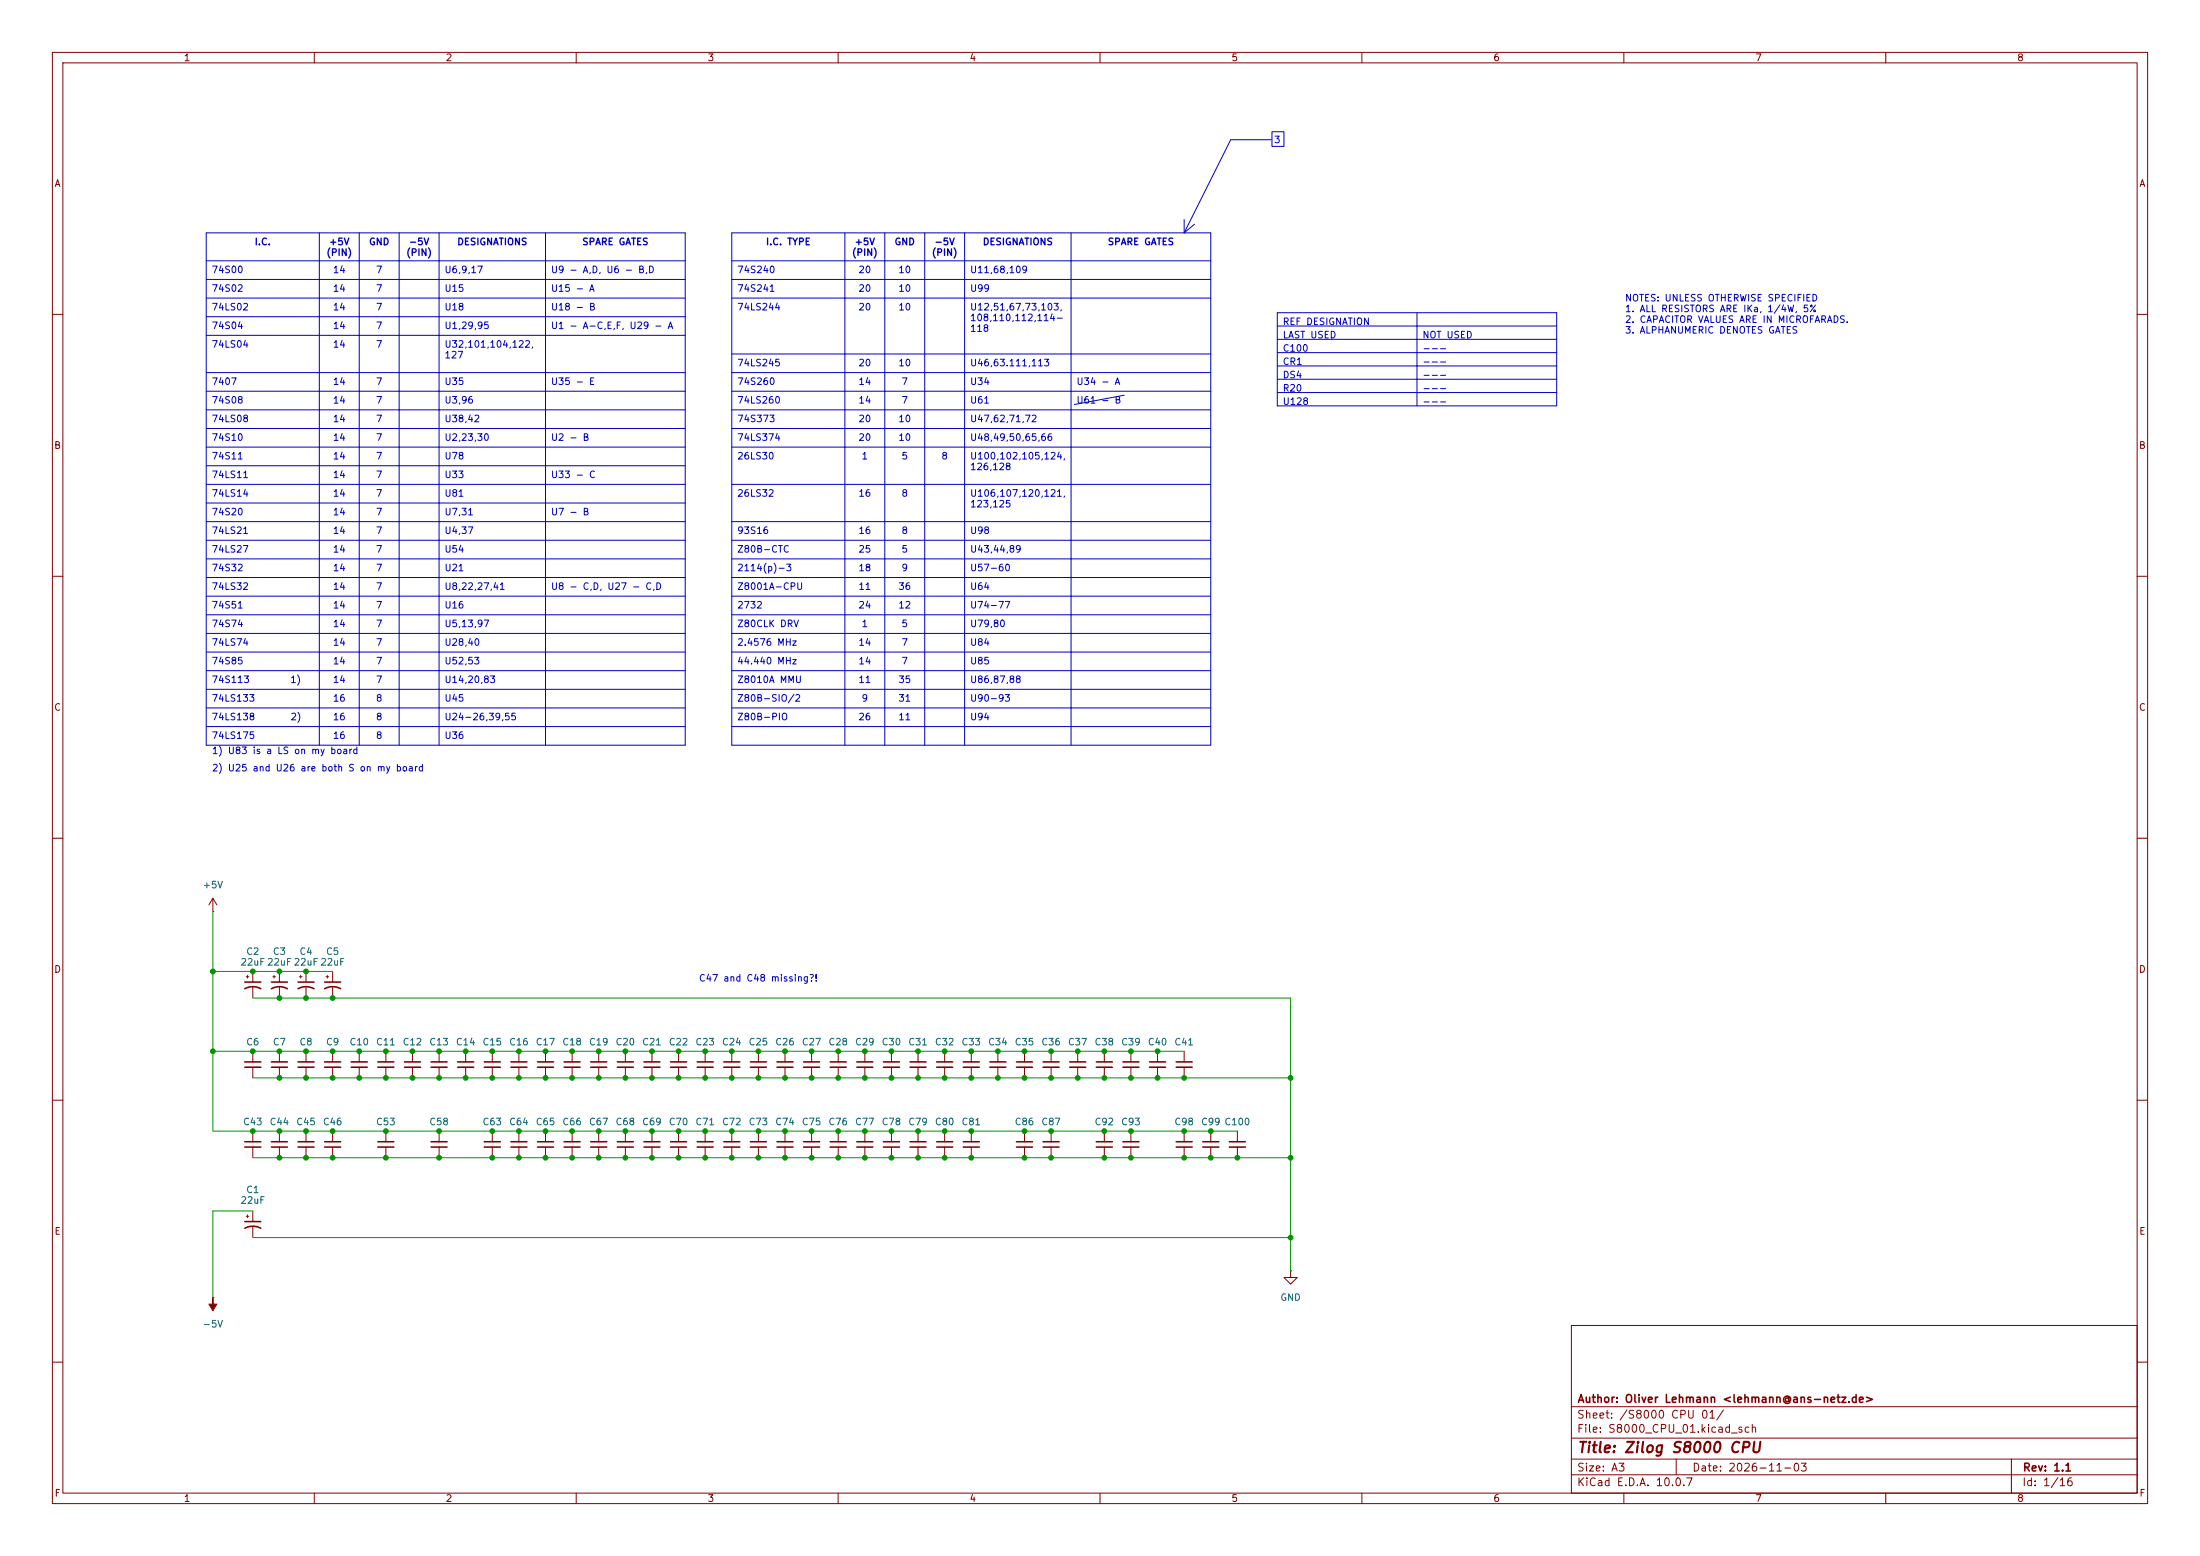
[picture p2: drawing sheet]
<svg xmlns="http://www.w3.org/2000/svg" width="420mm" height="297mm" viewBox="0 0 420 297" stroke-linecap="round" stroke-linejoin="round" font-family="sans-serif">
<g fill="none" stroke="#840000" stroke-width=".19">
<path d="M10 10h400v277h-400zM12 12h396v273h-396zM60 10v2M110 10v2M160 10v2M210 10v2M260 10v2M310 10v2M360 10v2M10 60h2M408 60h2M10 110h2"/>
<path d="M408 110h2M10 160h2M408 160h2M40.6 174h.1M40.6 171.5l-.7 1.2M40.6 171.5l.8 1.2M40.6 171.5v2.5M47 186.4h.5M47.2 186.2v.5M48.3 185.4v2.1M48.3 188.5v2M52.1 186.4h.5"/>
<path d="M52.3 186.2v.5M53.3 185.4v2.1M53.3 188.5v2M57.1 186.4h.6M57.4 186.2v.5M58.4 185.4v2.1M58.4 188.5v2M62.2 186.4h.5M62.5 186.2v.5M63.5 185.4v2.1M63.5 188.5v2M10 210h2"/>
<path d="M48.3 200.7v2M48.3 203.7v2M48.3 215.9v2M48.3 218.9v2.1M53.3 200.7v2M53.3 203.7v2M53.3 215.9v2M53.3 218.9v2.1M58.4 200.7v2M58.4 203.7v2M58.4 215.9v2M58.4 218.9v2.1"/>
<path d="M63.5 200.7v2M63.5 203.7v2M63.5 215.9v2M63.5 218.9v2.1M68.6 200.7v2M68.6 203.7v2M73.7 200.7v2M73.7 203.7v2M73.7 215.9v2M73.7 218.9v2.1M78.7 200.7v2M78.7 203.7v2"/>
<path d="M83.8 200.7v2M83.8 203.7v2M83.8 215.9v2M83.8 218.9v2.1M88.9 200.7v2M88.9 203.7v2M94 200.7v2M94 203.7v2M94 215.9v2M94 218.9v2.1M99.1 200.7v2M99.1 203.7v2"/>
<path d="M99.1 215.9v2M99.1 218.9v2.1M104.1 200.7v2M104.1 203.7v2M104.1 215.9v2M104.1 218.9v2.1M109.2 200.7v2M109.2 203.7v2M109.2 215.9v2M109.2 218.9v2.1M114.3 200.7v2M114.3 203.7v2"/>
<path d="M114.3 215.9v2M114.3 218.9v2.1M119.4 200.7v2M119.4 203.7v2M119.4 215.9v2M119.4 218.9v2.1M124.5 200.7v2M124.5 203.7v2M124.5 215.9v2M124.5 218.9v2.1M129.5 200.7v2M129.5 203.7v2"/>
<path d="M129.5 215.9v2M129.5 218.9v2.1M134.6 200.7v2M134.6 203.7v2M134.6 215.9v2M134.6 218.9v2.1M139.7 200.7v2M139.7 203.7v2M139.7 215.9v2M139.7 218.9v2.1M144.8 200.7v2M144.8 203.7v2"/>
<path d="M144.8 215.9v2M144.8 218.9v2.1M149.9 200.7v2M149.9 203.7v2M149.9 215.9v2M149.9 218.9v2.1M154.9 200.7v2M154.9 203.7v2M154.9 215.9v2M154.9 218.9v2.1M160 200.7v2M160 203.7v2"/>
<path d="M160 215.9v2M160 218.9v2.1M165.1 200.7v2M165.1 203.7v2M165.1 215.9v2M165.1 218.9v2.1M170.2 200.7v2M170.2 203.7v2M170.2 215.9v2M170.2 218.9v2.1M175.3 200.7v2M175.3 203.7v2"/>
<path d="M175.3 215.9v2M175.3 218.9v2.1M180.3 200.7v2M180.3 203.7v2M180.3 215.9v2M180.3 218.9v2.1M185.4 200.7v2M185.4 203.7v2M185.4 215.9v2M185.4 218.9v2.1M190.5 200.7v2M190.5 203.7v2"/>
<path d="M195.6 200.7v2M195.6 203.7v2M195.6 215.9v2M195.6 218.9v2.1M200.7 200.7v2M200.7 203.7v2M200.7 215.9v2M200.7 218.9v2.1M205.7 200.7v2M205.7 203.7v2M210.8 200.7v2M210.8 203.7v2"/>
<path d="M210.8 215.9v2M210.8 218.9v2.1M215.9 200.7v2M215.9 203.7v2M215.9 215.9v2M215.9 218.9v2.1M221 200.7v2M221 203.7v2M226.1 200.7v2M226.1 203.7v2M226.1 215.9v2M226.1 218.9v2.1"/>
<path d="M231.1 215.9v2M231.1 218.9v2.1M236.2 215.9v2M236.2 218.9v2.1M408 210h2M47 232.2h.5M47.2 231.9v.5M48.3 231.1v2.1M48.3 234.2v2M40.6 247.6h.1M246.4 242.6v1.2h1.2l-1.2 1.3-1.3-1.3h1.3M246.4 242.6h.1"/>
<path d="M300 253h108v32h-108zM10 260h2M300 278.5h108M300 274.5h108M300 268.5h108M320 278.5v3M384 278.5v6.5M408 260h2M60 285v2M110 285v2M160 285v2M210 285v2"/>
<path d="M260 285v2M300 281.5h108M310 285v2M360 285v2"/>
</g>
<g fill="none" stroke="#840000" stroke-width=".3">
<path d="M46.7 188.7a3.2 3.2 0 0 1 3.1 0M46.7 187.5h3.1M51.8 188.7a3.2 3.2 0 0 1 3.1 0M51.8 187.5h3.1M56.9 188.7a3.2 3.2 0 0 1 3 0M56.9 187.5h3M62 188.7a3.2 3.2 0 0 1 3 0M62 187.5h3M46.7 217.9h3.1M46.7 218.9h3.1M46.7 202.7h3.1M46.7 203.7h3.1"/>
<path d="M51.8 217.9h3.1M51.8 218.9h3.1M51.8 202.7h3.1M51.8 203.7h3.1M56.9 217.9h3M56.9 218.9h3M56.9 202.7h3M56.9 203.7h3M62 217.9h3M62 218.9h3M62 202.7h3M62 203.7h3"/>
<path d="M67.1 202.7h3M67.1 203.7h3M72.1 217.9h3.1M72.1 218.9h3.1M72.1 202.7h3.1M72.1 203.7h3.1M77.2 202.7h3.1M77.2 203.7h3.1M82.3 217.9h3M82.3 218.9h3M82.3 202.7h3M82.3 203.7h3"/>
<path d="M87.4 202.7h3M87.4 203.7h3M92.5 217.9h3M92.5 218.9h3M92.5 202.7h3M92.5 203.7h3M97.5 217.9h3.1M97.5 218.9h3.1M97.5 202.7h3.1M97.5 203.7h3.1M102.6 217.9h3.1M102.6 218.9h3.1"/>
<path d="M102.6 202.7h3.1M102.6 203.7h3.1M107.7 217.9h3M107.7 218.9h3M107.7 202.7h3M107.7 203.7h3M112.8 217.9h3M112.8 218.9h3M112.8 202.7h3M112.8 203.7h3M117.9 217.9h3M117.9 218.9h3"/>
<path d="M117.9 202.7h3M117.9 203.7h3M122.9 217.9h3.1M122.9 218.9h3.1M122.9 202.7h3.1M122.9 203.7h3.1M128 217.9h3.1M128 218.9h3.1M128 202.7h3.1M128 203.7h3.1M133.1 217.9h3M133.1 218.9h3"/>
<path d="M133.1 202.7h3M133.1 203.7h3M138.2 217.9h3M138.2 218.9h3M138.2 202.7h3M138.2 203.7h3M143.3 217.9h3M143.3 218.9h3M143.3 202.7h3M143.3 203.7h3M148.3 217.9h3.1M148.3 218.9h3.1"/>
<path d="M148.3 202.7h3.1M148.3 203.7h3.1M153.4 217.9h3.1M153.4 218.9h3.1M153.4 202.7h3.1M153.4 203.7h3.1M158.5 217.9h3M158.5 218.9h3M158.5 202.7h3M158.5 203.7h3M163.6 217.9h3M163.6 218.9h3"/>
<path d="M163.6 202.7h3M163.6 203.7h3M168.7 217.9h3M168.7 218.9h3M168.7 202.7h3M168.7 203.7h3M173.7 217.9h3.1M173.7 218.9h3.1M173.7 202.7h3.1M173.7 203.7h3.1M178.8 217.9h3.1M178.8 218.9h3.1"/>
<path d="M178.8 202.7h3.1M178.8 203.7h3.1M183.9 217.9h3M183.9 218.9h3M183.9 202.7h3M183.9 203.7h3M189 202.7h3M189 203.7h3M194.1 217.9h3M194.1 218.9h3M194.1 202.7h3M194.1 203.7h3"/>
<path d="M199.1 217.9h3.1M199.1 218.9h3.1M199.1 202.7h3.1M199.1 203.7h3.1M204.2 202.7h3.1M204.2 203.7h3.1M209.3 217.9h3M209.3 218.9h3M209.3 202.7h3M209.3 203.7h3M214.4 217.9h3M214.4 218.9h3"/>
<path d="M214.4 202.7h3M214.4 203.7h3M219.5 202.7h3M219.5 203.7h3M224.5 217.9h3.1M224.5 218.9h3.1M224.5 202.7h3.1M224.5 203.7h3.1M229.6 217.9h3.1M229.6 218.9h3.1M234.7 217.9h3M234.7 218.9h3"/>
<path d="M46.7 234.4a3.2 3.2 0 0 1 3.1 0M46.7 233.2h3.1"/>
</g>
<path d="M40.6 247.6v1.3h.8l-.8 1.3-.7-1.3h.7z" fill="#840000" stroke="#840000" stroke-width=".19"/>
<g fill="none" stroke="#0000c2" stroke-width=".19">
<path d="M242.7 26.7h-7.8l-8.8 17.8M242.8 25.1h2.3v2.8h-2.3zM39.4 49.8h91.4M39.4 53.3h91.4M39.4 56.9h91.4M39.4 44.5h91.4v97.7h-91.4zM61 44.5v97.7M68.6 44.5v97.7M76.2 44.5v97.7M83.8 44.5v97.7M104.1 44.5v97.7M139.7 49.8h91.4"/>
<path d="M139.7 53.3h91.4M139.7 56.9h91.4M139.7 44.5h91.4v97.7h-91.4zM161.3 44.5v97.7M168.9 44.5v97.7M176.5 44.5v97.7M184.1 44.5v97.7M204.5 44.5v97.7M226.1 41.9v2.6M228 42.8l-1.9 1.7M243.8 59.7h53.4v17.8h-53.4zM270.5 59.7v17.8"/>
<path d="M39.4 60.5h91.4M39.4 64h91.4M39.4 71.1h91.4M39.4 74.7h91.4M39.4 78.2h91.4M139.7 71.1h91.4M139.7 74.7h91.4M139.7 78.2h91.4M139.7 67.6h91.4M214.6 75.4l-9.5 1.8M243.8 62.2h53.4M243.8 64.8h53.4"/>
<path d="M243.8 67.3h53.4M243.8 69.9h53.4M243.8 72.4h53.4M243.8 74.9h53.4M39.4 81.8h91.4M39.4 85.3h91.4M39.4 88.9h91.4M39.4 92.5h91.4M39.4 96h91.4M39.4 99.6h91.4M139.7 81.8h91.4M139.7 85.3h91.4"/>
<path d="M139.7 92.5h91.4M139.7 99.6h91.4M39.4 103.1h91.4M39.4 106.7h91.4M39.4 110.2h91.4M39.4 113.8h91.4M39.4 117.3h91.4M139.7 103.1h91.4M139.7 106.7h91.4M139.7 110.2h91.4M139.7 113.8h91.4M139.7 117.3h91.4"/>
<path d="M39.4 120.9h91.4M39.4 124.5h91.4M39.4 128h91.4M39.4 131.6h91.4M39.4 135.1h91.4M39.4 138.7h91.4M139.7 120.9h91.4M139.7 124.5h91.4M139.7 128h91.4M139.7 131.6h91.4M139.7 135.1h91.4M139.7 138.7h91.4"/>
</g>
<path d="M40.6 174v41.9h195.6M40.6 185.4h22.9M48.3 190.5h198.1v52.1M40.6 200.7h185.5M48.3 205.7h198.1M48.3 221h198.1M48.3 236.2h198.1M48.3 231.1h-7.7v16.5" fill="none" stroke="#009600" stroke-width=".19"/>
<g fill="#009600" stroke="#009600" stroke-width=".19">
<circle cx="48.3" cy="185.4" r=".46"/>
<circle cx="40.6" cy="185.4" r=".46"/>
<circle cx="58.4" cy="200.7" r=".46"/>
<circle cx="53.3" cy="205.7" r=".46"/>
<circle cx="58.4" cy="205.7" r=".46"/>
<circle cx="63.5" cy="190.5" r=".46"/>
<circle cx="58.4" cy="190.5" r=".46"/>
<circle cx="48.3" cy="200.7" r=".46"/>
<circle cx="53.3" cy="200.7" r=".46"/>
<circle cx="40.6" cy="200.7" r=".46"/>
<circle cx="58.4" cy="185.4" r=".46"/>
<circle cx="53.3" cy="185.4" r=".46"/>
<circle cx="53.3" cy="190.5" r=".46"/>
<circle cx="144.8" cy="200.7" r=".46"/>
<circle cx="149.9" cy="200.7" r=".46"/>
<circle cx="139.7" cy="200.7" r=".46"/>
<circle cx="139.7" cy="205.7" r=".46"/>
<circle cx="134.6" cy="200.7" r=".46"/>
<circle cx="134.6" cy="205.7" r=".46"/>
<circle cx="129.5" cy="200.7" r=".46"/>
<circle cx="129.5" cy="205.7" r=".46"/>
<circle cx="149.9" cy="205.7" r=".46"/>
<circle cx="144.8" cy="205.7" r=".46"/>
<circle cx="114.3" cy="205.7" r=".46"/>
<circle cx="119.4" cy="205.7" r=".46"/>
<circle cx="114.3" cy="215.9" r=".46"/>
<circle cx="109.2" cy="205.7" r=".46"/>
<circle cx="114.3" cy="200.7" r=".46"/>
<circle cx="109.2" cy="200.7" r=".46"/>
<circle cx="104.1" cy="205.7" r=".46"/>
<circle cx="104.1" cy="200.7" r=".46"/>
<circle cx="119.4" cy="200.7" r=".46"/>
<circle cx="124.5" cy="205.7" r=".46"/>
<circle cx="124.5" cy="200.7" r=".46"/>
<circle cx="139.7" cy="215.9" r=".46"/>
<circle cx="139.7" cy="221" r=".46"/>
<circle cx="119.4" cy="215.9" r=".46"/>
<circle cx="124.5" cy="221" r=".46"/>
<circle cx="124.5" cy="215.9" r=".46"/>
<circle cx="119.4" cy="221" r=".46"/>
<circle cx="154.9" cy="215.9" r=".46"/>
<circle cx="149.9" cy="221" r=".46"/>
<circle cx="154.9" cy="221" r=".46"/>
<circle cx="129.5" cy="221" r=".46"/>
<circle cx="129.5" cy="215.9" r=".46"/>
<circle cx="134.6" cy="221" r=".46"/>
<circle cx="134.6" cy="215.9" r=".46"/>
<circle cx="205.7" cy="200.7" r=".46"/>
<circle cx="246.4" cy="205.7" r=".46"/>
<circle cx="210.8" cy="221" r=".46"/>
<circle cx="210.8" cy="215.9" r=".46"/>
<circle cx="215.9" cy="215.9" r=".46"/>
<circle cx="215.9" cy="221" r=".46"/>
<circle cx="226.1" cy="205.7" r=".46"/>
<circle cx="205.7" cy="205.7" r=".46"/>
<circle cx="175.3" cy="205.7" r=".46"/>
<circle cx="175.3" cy="200.7" r=".46"/>
<circle cx="83.8" cy="205.7" r=".46"/>
<circle cx="88.9" cy="200.7" r=".46"/>
<circle cx="88.9" cy="205.7" r=".46"/>
<circle cx="83.8" cy="200.7" r=".46"/>
<circle cx="78.7" cy="200.7" r=".46"/>
<circle cx="63.5" cy="200.7" r=".46"/>
<circle cx="63.5" cy="205.7" r=".46"/>
<circle cx="68.6" cy="200.7" r=".46"/>
<circle cx="73.7" cy="200.7" r=".46"/>
<circle cx="73.7" cy="205.7" r=".46"/>
<circle cx="78.7" cy="205.7" r=".46"/>
<circle cx="73.7" cy="215.9" r=".46"/>
<circle cx="73.7" cy="221" r=".46"/>
<circle cx="83.8" cy="215.9" r=".46"/>
<circle cx="83.8" cy="221" r=".46"/>
<circle cx="63.5" cy="215.9" r=".46"/>
<circle cx="68.6" cy="205.7" r=".46"/>
<circle cx="109.2" cy="215.9" r=".46"/>
<circle cx="109.2" cy="221" r=".46"/>
<circle cx="114.3" cy="221" r=".46"/>
<circle cx="99.1" cy="200.7" r=".46"/>
<circle cx="99.1" cy="205.7" r=".46"/>
<circle cx="94" cy="205.7" r=".46"/>
<circle cx="99.1" cy="221" r=".46"/>
<circle cx="94" cy="215.9" r=".46"/>
<circle cx="94" cy="221" r=".46"/>
<circle cx="99.1" cy="215.9" r=".46"/>
<circle cx="94" cy="200.7" r=".46"/>
<circle cx="104.1" cy="221" r=".46"/>
<circle cx="104.1" cy="215.9" r=".46"/>
<circle cx="221" cy="200.7" r=".46"/>
<circle cx="215.9" cy="200.7" r=".46"/>
<circle cx="221" cy="205.7" r=".46"/>
<circle cx="210.8" cy="200.7" r=".46"/>
<circle cx="215.9" cy="205.7" r=".46"/>
<circle cx="210.8" cy="205.7" r=".46"/>
<circle cx="226.1" cy="215.9" r=".46"/>
<circle cx="226.1" cy="221" r=".46"/>
<circle cx="231.1" cy="215.9" r=".46"/>
<circle cx="236.2" cy="221" r=".46"/>
<circle cx="231.1" cy="221" r=".46"/>
<circle cx="246.4" cy="221" r=".46"/>
<circle cx="246.4" cy="236.2" r=".46"/>
<circle cx="53.3" cy="221" r=".46"/>
<circle cx="58.4" cy="215.9" r=".46"/>
<circle cx="63.5" cy="221" r=".46"/>
<circle cx="48.3" cy="215.9" r=".46"/>
<circle cx="53.3" cy="215.9" r=".46"/>
<circle cx="58.4" cy="221" r=".46"/>
<circle cx="195.6" cy="205.7" r=".46"/>
<circle cx="195.6" cy="200.7" r=".46"/>
<circle cx="200.7" cy="205.7" r=".46"/>
<circle cx="200.7" cy="200.7" r=".46"/>
<circle cx="180.3" cy="200.7" r=".46"/>
<circle cx="180.3" cy="205.7" r=".46"/>
<circle cx="185.4" cy="221" r=".46"/>
<circle cx="195.6" cy="221" r=".46"/>
<circle cx="185.4" cy="215.9" r=".46"/>
<circle cx="200.7" cy="215.9" r=".46"/>
<circle cx="200.7" cy="221" r=".46"/>
<circle cx="195.6" cy="215.9" r=".46"/>
<circle cx="185.4" cy="200.7" r=".46"/>
<circle cx="185.4" cy="205.7" r=".46"/>
<circle cx="190.5" cy="205.7" r=".46"/>
<circle cx="190.5" cy="200.7" r=".46"/>
<circle cx="180.3" cy="221" r=".46"/>
<circle cx="175.3" cy="221" r=".46"/>
<circle cx="180.3" cy="215.9" r=".46"/>
<circle cx="160" cy="200.7" r=".46"/>
<circle cx="154.9" cy="200.7" r=".46"/>
<circle cx="170.2" cy="215.9" r=".46"/>
<circle cx="170.2" cy="221" r=".46"/>
<circle cx="175.3" cy="215.9" r=".46"/>
<circle cx="160" cy="221" r=".46"/>
<circle cx="165.1" cy="215.9" r=".46"/>
<circle cx="165.1" cy="221" r=".46"/>
<circle cx="165.1" cy="205.7" r=".46"/>
<circle cx="170.2" cy="205.7" r=".46"/>
<circle cx="170.2" cy="200.7" r=".46"/>
<circle cx="165.1" cy="200.7" r=".46"/>
<circle cx="160" cy="215.9" r=".46"/>
<circle cx="154.9" cy="205.7" r=".46"/>
<circle cx="160" cy="205.7" r=".46"/>
<circle cx="144.8" cy="215.9" r=".46"/>
<circle cx="144.8" cy="221" r=".46"/>
<circle cx="149.9" cy="215.9" r=".46"/>
</g>
<text font-size="2" fill="#840000" x="301" y="277.8">Title: Zilog S8000 CPU</text>
<g font-size="1.5" fill="#840000">
<text x="301" y="268.1">Author: Oliver Lehmann &lt;lehmann@ans-netz.de&gt;</text>
<text x="300.9" y="273.8">File: S8000_CPU_01.kicad_sch</text>
<text x="300.9" y="271.1">Sheet: /S8000 CPU 01/</text>
<text x="300.9" y="281.2">Size: A3</text>
<text x="322.9" y="281.2">Date: 2026-11-03</text>
<text x="386" y="281.2">Rev: 1.1</text>
<text x="300.9" y="284">KiCad E.D.A. 10.0.7</text>
<text x="385.9" y="284">Id: 1/16</text>
</g>
<g font-size="1.3" fill="#840000">
<text x="35" y="12">1</text>
<text x="85" y="12">2</text>
<text x="135" y="12">3</text>
<text x="185" y="12">4</text>
<text x="235" y="12">5</text>
<text x="285" y="12">6</text>
<text x="335" y="12">7</text>
<text x="385" y="12">8</text>
<text x="10.3" y="36">A</text>
<text x="408.3" y="36">A</text>
<text x="10.2" y="86">B</text>
<text x="408.2" y="86">B</text>
<text x="10.2" y="136">C</text>
<text x="408.2" y="136">C</text>
<text x="10.2" y="186">D</text>
<text x="408.2" y="186">D</text>
<text x="10.3" y="236">E</text>
<text x="408.3" y="236">E</text>
<text x="10.3" y="286">F</text>
<text x="35" y="287">1</text>
<text x="85" y="287">2</text>
<text x="135" y="287">3</text>
<text x="185" y="287">4</text>
<text x="235" y="287">5</text>
<text x="285" y="287">6</text>
<text x="335" y="287">7</text>
<text x="385" y="287">8</text>
<text x="408.3" y="286">F</text>
</g>
<g font-size="1.3" fill="#0000c2">
<text x="243.1" y="27.6">3</text>
<text x="48.5" y="47.1">I.C.</text>
<text x="62.7" y="47.1">+5V</text>
<text x="70.3" y="47.1">GND</text>
<text x="77.9" y="47.1">-5V</text>
<text x="87.2" y="47.1">DESIGNATIONS</text>
<text x="111" y="47.1">SPARE GATES</text>
<text x="146.1" y="47.1">I.C. TYPE</text>
<text x="163" y="47.1">+5V</text>
<text x="170.7" y="47.1">GND</text>
<text x="178.3" y="47.1">-5V</text>
<text x="187.5" y="47.1">DESIGNATIONS</text>
<text x="211.4" y="47.1">SPARE GATES</text>
<text x="40.3" y="52.4">74S00</text>
<text x="62.2" y="49.1">(PIN)</text>
<text x="63.4" y="52.4">14</text>
<text x="71.7" y="52.4">7</text>
<text x="77.4" y="49.1">(PIN)</text>
<text x="84.7" y="52.4">U6,9,17</text>
<text x="105.1" y="52.4">U9 - A,D, U6 - B,D</text>
<text x="140.6" y="52.4">74S240</text>
<text x="162.5" y="49.1">(PIN)</text>
<text x="163.8" y="52.4">20</text>
<text x="171.4" y="52.4">10</text>
<text x="177.8" y="49.1">(PIN)</text>
<text x="185.1" y="52.4">U11,68,109</text>
<text x="40.3" y="56">74S02</text>
<text x="40.3" y="59.6">74LS02</text>
<text x="63.4" y="56">14</text>
<text x="63.4" y="59.6">14</text>
<text x="71.7" y="56">7</text>
<text x="71.7" y="59.6">7</text>
<text x="84.7" y="56">U15</text>
<text x="84.7" y="59.6">U18</text>
<text x="105.1" y="56">U15 - A</text>
<text x="105.1" y="59.6">U18 - B</text>
<text x="140.6" y="56">74S241</text>
<text x="140.6" y="59.6">74LS244</text>
<text x="163.8" y="56">20</text>
<text x="163.8" y="59.6">20</text>
<text x="171.4" y="56">10</text>
<text x="171.4" y="59.6">10</text>
<text x="185.1" y="56">U99</text>
<text x="185.1" y="59.6">U12,51,67,73,103,</text>
<text x="310.1" y="57.8">NOTES: UNLESS OTHERWISE SPECIFIED</text>
<text x="310.1" y="59.9">1. ALL RESISTORS ARE IKa, 1/4W, 5%</text>
<text x="40.3" y="63.1">74S04</text>
<text x="63.4" y="63.1">14</text>
<text x="71.7" y="63.1">7</text>
<text x="84.7" y="63.1">U1,29,95</text>
<text x="105.1" y="63.1">U1 - A-C,E,F, U29 - A</text>
<text x="185.1" y="61.6">108,110,112,114-</text>
<text x="185.1" y="63.6">118</text>
<text x="244.8" y="62.3">REF DESIGNATION</text>
<text x="244.8" y="64.9">LAST USED</text>
<text x="271.4" y="64.9">NOT USED</text>
<text x="310.1" y="61.9">2. CAPACITOR VALUES ARE IN MICROFARADS.</text>
<text x="310.1" y="64">3. ALPHANUMERIC DENOTES GATES</text>
<text x="40.3" y="66.7">74LS04</text>
<text x="63.4" y="66.7">14</text>
<text x="71.7" y="66.7">7</text>
<text x="84.7" y="66.7">U32,101,104,122,</text>
<text x="84.7" y="68.7">127</text>
<text x="140.6" y="70.2">74LS245</text>
<text x="163.8" y="70.2">20</text>
<text x="171.4" y="70.2">10</text>
<text x="185.1" y="70.2">U46,63.111,113</text>
<text x="244.8" y="67.4">C100</text>
<text x="244.8" y="70">CR1</text>
<text x="271.4" y="67.4">---</text>
<text x="271.4" y="70">---</text>
<text x="40.3" y="73.8">7407</text>
<text x="40.3" y="77.3">74S08</text>
<text x="63.4" y="73.8">14</text>
<text x="63.4" y="77.3">14</text>
<text x="71.7" y="73.8">7</text>
<text x="71.7" y="77.3">7</text>
<text x="84.7" y="73.8">U35</text>
<text x="84.7" y="77.3">U3,96</text>
<text x="105.1" y="73.8">U35 - E</text>
<text x="140.6" y="73.8">74S260</text>
<text x="140.6" y="77.3">74LS260</text>
<text x="163.8" y="73.8">14</text>
<text x="163.8" y="77.3">14</text>
<text x="172" y="73.8">7</text>
<text x="172" y="77.3">7</text>
<text x="185.1" y="73.8">U34</text>
<text x="185.1" y="77.3">U61</text>
<text x="205.4" y="73.8">U34 - A</text>
<text x="205.4" y="77.3">U61 - B</text>
<text x="244.8" y="72.5">DS4</text>
<text x="244.8" y="75">R20</text>
<text x="244.8" y="77.6">U128</text>
<text x="271.4" y="72.5">---</text>
<text x="271.4" y="75">---</text>
<text x="271.4" y="77.6">---</text>
<text x="40.3" y="80.9">74LS08</text>
<text x="63.4" y="80.9">14</text>
<text x="71.7" y="80.9">7</text>
<text x="84.7" y="80.9">U38,42</text>
<text x="140.6" y="80.9">74S373</text>
<text x="163.8" y="80.9">20</text>
<text x="171.4" y="80.9">10</text>
<text x="185.1" y="80.9">U47,62,71,72</text>
<text x="40.3" y="84.4">74S10</text>
<text x="40.3" y="88">74S11</text>
<text x="63.4" y="84.4">14</text>
<text x="63.4" y="88">14</text>
<text x="71.7" y="84.4">7</text>
<text x="71.7" y="88">7</text>
<text x="84.7" y="84.4">U2,23,30</text>
<text x="84.7" y="88">U78</text>
<text x="105.1" y="84.4">U2 - B</text>
<text x="140.6" y="84.4">74LS374</text>
<text x="140.6" y="88">26LS30</text>
<text x="163.8" y="84.4">20</text>
<text x="164.4" y="88">1</text>
<text x="171.4" y="84.4">10</text>
<text x="172" y="88">5</text>
<text x="179.6" y="88">8</text>
<text x="185.1" y="84.4">U48,49,50,65,66</text>
<text x="185.1" y="88">U100,102,105,124,</text>
<text x="40.3" y="91.6">74LS11</text>
<text x="40.3" y="95.1">74LS14</text>
<text x="63.4" y="91.6">14</text>
<text x="63.4" y="95.1">14</text>
<text x="71.7" y="91.6">7</text>
<text x="71.7" y="95.1">7</text>
<text x="84.7" y="91.6">U33</text>
<text x="84.7" y="95.1">U81</text>
<text x="105.1" y="91.6">U33 - C</text>
<text x="140.6" y="95.1">26LS32</text>
<text x="163.8" y="95.1">16</text>
<text x="172" y="95.1">8</text>
<text x="185.1" y="90">126,128</text>
<text x="185.1" y="95.1">U106,107,120,121,</text>
<text x="40.3" y="98.7">74S20</text>
<text x="63.4" y="98.7">14</text>
<text x="71.7" y="98.7">7</text>
<text x="84.7" y="98.7">U7,31</text>
<text x="105.1" y="98.7">U7 - B</text>
<text x="185.1" y="97.2">123,125</text>
<text x="40.3" y="102.2">74LS21</text>
<text x="40.3" y="105.8">74LS27</text>
<text x="63.4" y="102.2">14</text>
<text x="63.4" y="105.8">14</text>
<text x="71.7" y="102.2">7</text>
<text x="71.7" y="105.8">7</text>
<text x="84.7" y="102.2">U4,37</text>
<text x="84.7" y="105.8">U54</text>
<text x="140.6" y="102.2">93S16</text>
<text x="140.6" y="105.8">Z80B-CTC</text>
<text x="163.8" y="102.2">16</text>
<text x="163.8" y="105.8">25</text>
<text x="172" y="102.2">8</text>
<text x="172" y="105.8">5</text>
<text x="185.1" y="102.2">U98</text>
<text x="185.1" y="105.8">U43,44,89</text>
<text x="40.3" y="109.3">74S32</text>
<text x="40.3" y="112.9">74LS32</text>
<text x="63.4" y="109.3">14</text>
<text x="63.4" y="112.9">14</text>
<text x="71.7" y="109.3">7</text>
<text x="71.7" y="112.9">7</text>
<text x="84.7" y="109.3">U21</text>
<text x="84.7" y="112.9">U8,22,27,41</text>
<text x="105.1" y="112.9">U8 - C,D, U27 - C,D</text>
<text x="140.6" y="109.3">2114(p)-3</text>
<text x="140.6" y="112.9">Z8001A-CPU</text>
<text x="163.8" y="109.3">18</text>
<text x="163.8" y="112.9">11</text>
<text x="171.4" y="112.9">36</text>
<text x="172" y="109.3">9</text>
<text x="185.1" y="109.3">U57-60</text>
<text x="185.1" y="112.9">U64</text>
<text x="40.3" y="116.5">74S51</text>
<text x="63.4" y="116.5">14</text>
<text x="71.7" y="116.5">7</text>
<text x="84.7" y="116.5">U16</text>
<text x="140.6" y="116.5">2732</text>
<text x="163.8" y="116.5">24</text>
<text x="171.4" y="116.5">12</text>
<text x="185.1" y="116.5">U74-77</text>
<text x="40.3" y="120">74S74</text>
<text x="40.3" y="123.6">74LS74</text>
<text x="63.4" y="120">14</text>
<text x="63.4" y="123.6">14</text>
<text x="71.7" y="120">7</text>
<text x="71.7" y="123.6">7</text>
<text x="84.7" y="120">U5,13,97</text>
<text x="84.7" y="123.6">U28,40</text>
<text x="140.6" y="120">Z80CLK DRV</text>
<text x="140.6" y="123.6">2.4576 MHz</text>
<text x="163.8" y="123.6">14</text>
<text x="164.4" y="120">1</text>
<text x="172" y="120">5</text>
<text x="172" y="123.6">7</text>
<text x="185.1" y="120">U79,80</text>
<text x="185.1" y="123.6">U84</text>
<text x="40.3" y="127.1">74S85</text>
<text x="40.3" y="130.7">74S113</text>
<text x="55.3" y="130.7">1)</text>
<text x="63.4" y="127.1">14</text>
<text x="63.4" y="130.7">14</text>
<text x="71.7" y="127.1">7</text>
<text x="71.7" y="130.7">7</text>
<text x="84.7" y="127.1">U52,53</text>
<text x="84.7" y="130.7">U14,20,83</text>
<text x="140.6" y="127.1">44.440 MHz</text>
<text x="140.6" y="130.7">Z8010A MMU</text>
<text x="163.8" y="127.1">14</text>
<text x="163.8" y="130.7">11</text>
<text x="171.4" y="130.7">35</text>
<text x="172" y="127.1">7</text>
<text x="185.1" y="127.1">U85</text>
<text x="185.1" y="130.7">U86,87,88</text>
<text x="40.3" y="134.2">74LS133</text>
<text x="40.3" y="137.8">74LS138</text>
<text x="55.4" y="137.8">2)</text>
<text x="63.4" y="134.2">16</text>
<text x="63.4" y="137.8">16</text>
<text x="71.7" y="134.2">8</text>
<text x="71.7" y="137.8">8</text>
<text x="84.7" y="134.2">U45</text>
<text x="84.7" y="137.8">U24-26,39,55</text>
<text x="140.6" y="134.2">Z80B-SIO/2</text>
<text x="140.6" y="137.8">Z80B-PIO</text>
<text x="163.8" y="137.8">26</text>
<text x="164.4" y="134.2">9</text>
<text x="171.4" y="134.2">31</text>
<text x="171.4" y="137.8">11</text>
<text x="185.1" y="134.2">U90-93</text>
<text x="185.1" y="137.8">U94</text>
<text x="40.3" y="141.3">74LS175</text>
<text x="63.4" y="141.3">16</text>
<text x="71.7" y="141.3">8</text>
<text x="84.7" y="141.3">U36</text>
<text x="40.4" y="144.2">1) U83 is a LS on my board</text>
<text x="40.4" y="147.5">2) U25 and U26 are both S on my board</text>
<text x="133.3" y="187.7">C47 and C48 missing?!</text>
</g>
<g font-size="1.3" fill="#006464">
<text x="38.6" y="169.9">+5V</text>
<text x="45.8" y="184.6">22uF 22uF 22uF 22uF</text>
<text x="46.9" y="182.6">C2</text>
<text x="52" y="182.6">C3</text>
<text x="57.1" y="182.6">C4</text>
<text x="62.1" y="182.6">C5</text>
<text x="46.9" y="199.8">C6</text>
<text x="52" y="199.8">C7</text>
<text x="57.1" y="199.8">C8</text>
<text x="62.1" y="199.8">C9</text>
<text x="66.6" y="199.8">C10</text>
<text x="71.7" y="199.8">C11</text>
<text x="76.8" y="199.8">C12</text>
<text x="81.8" y="199.8">C13</text>
<text x="86.9" y="199.8">C14</text>
<text x="92" y="199.8">C15</text>
<text x="97.1" y="199.8">C16</text>
<text x="102.2" y="199.8">C17</text>
<text x="107.2" y="199.8">C18</text>
<text x="112.3" y="199.8">C19</text>
<text x="117.4" y="199.8">C20</text>
<text x="122.5" y="199.8">C21</text>
<text x="127.6" y="199.8">C22</text>
<text x="132.6" y="199.8">C23</text>
<text x="137.7" y="199.8">C24</text>
<text x="142.8" y="199.8">C25</text>
<text x="147.9" y="199.8">C26</text>
<text x="153" y="199.8">C27</text>
<text x="158" y="199.8">C28</text>
<text x="163.1" y="199.8">C29</text>
<text x="168.2" y="199.8">C30</text>
<text x="173.3" y="199.8">C31</text>
<text x="178.4" y="199.8">C32</text>
<text x="183.4" y="199.8">C33</text>
<text x="188.5" y="199.8">C34</text>
<text x="193.6" y="199.8">C35</text>
<text x="198.7" y="199.8">C36</text>
<text x="203.8" y="199.8">C37</text>
<text x="208.8" y="199.8">C38</text>
<text x="213.9" y="199.8">C39</text>
<text x="219" y="199.8">C40</text>
<text x="224.1" y="199.8">C41</text>
<text x="46.3" y="215.1">C43</text>
<text x="51.4" y="215.1">C44</text>
<text x="56.4" y="215.1">C45</text>
<text x="61.5" y="215.1">C46</text>
<text x="71.7" y="215.1">C53</text>
<text x="81.8" y="215.1">C58</text>
<text x="92" y="215.1">C63</text>
<text x="97.1" y="215.1">C64</text>
<text x="102.2" y="215.1">C65</text>
<text x="107.2" y="215.1">C66</text>
<text x="112.3" y="215.1">C67</text>
<text x="117.4" y="215.1">C68</text>
<text x="122.5" y="215.1">C69</text>
<text x="127.6" y="215.1">C70</text>
<text x="132.6" y="215.1">C71</text>
<text x="137.7" y="215.1">C72</text>
<text x="142.8" y="215.1">C73</text>
<text x="147.9" y="215.1">C74</text>
<text x="153" y="215.1">C75</text>
<text x="158" y="215.1">C76</text>
<text x="163.1" y="215.1">C77</text>
<text x="168.2" y="215.1">C78</text>
<text x="173.3" y="215.1">C79</text>
<text x="178.4" y="215.1">C80</text>
<text x="183.4" y="215.1">C81</text>
<text x="193.6" y="215.1">C86</text>
<text x="198.7" y="215.1">C87</text>
<text x="208.8" y="215.1">C92</text>
<text x="213.9" y="215.1">C93</text>
<text x="224.1" y="215.1">C98</text>
<text x="229.2" y="215.1">C99 C100</text>
<text x="45.8" y="230.1">22uF</text>
<text x="46.9" y="228">C1</text>
<text x="244.3" y="248.6">GND</text>
<text x="38.6" y="253.7">-5V</text>
</g>
</svg>
